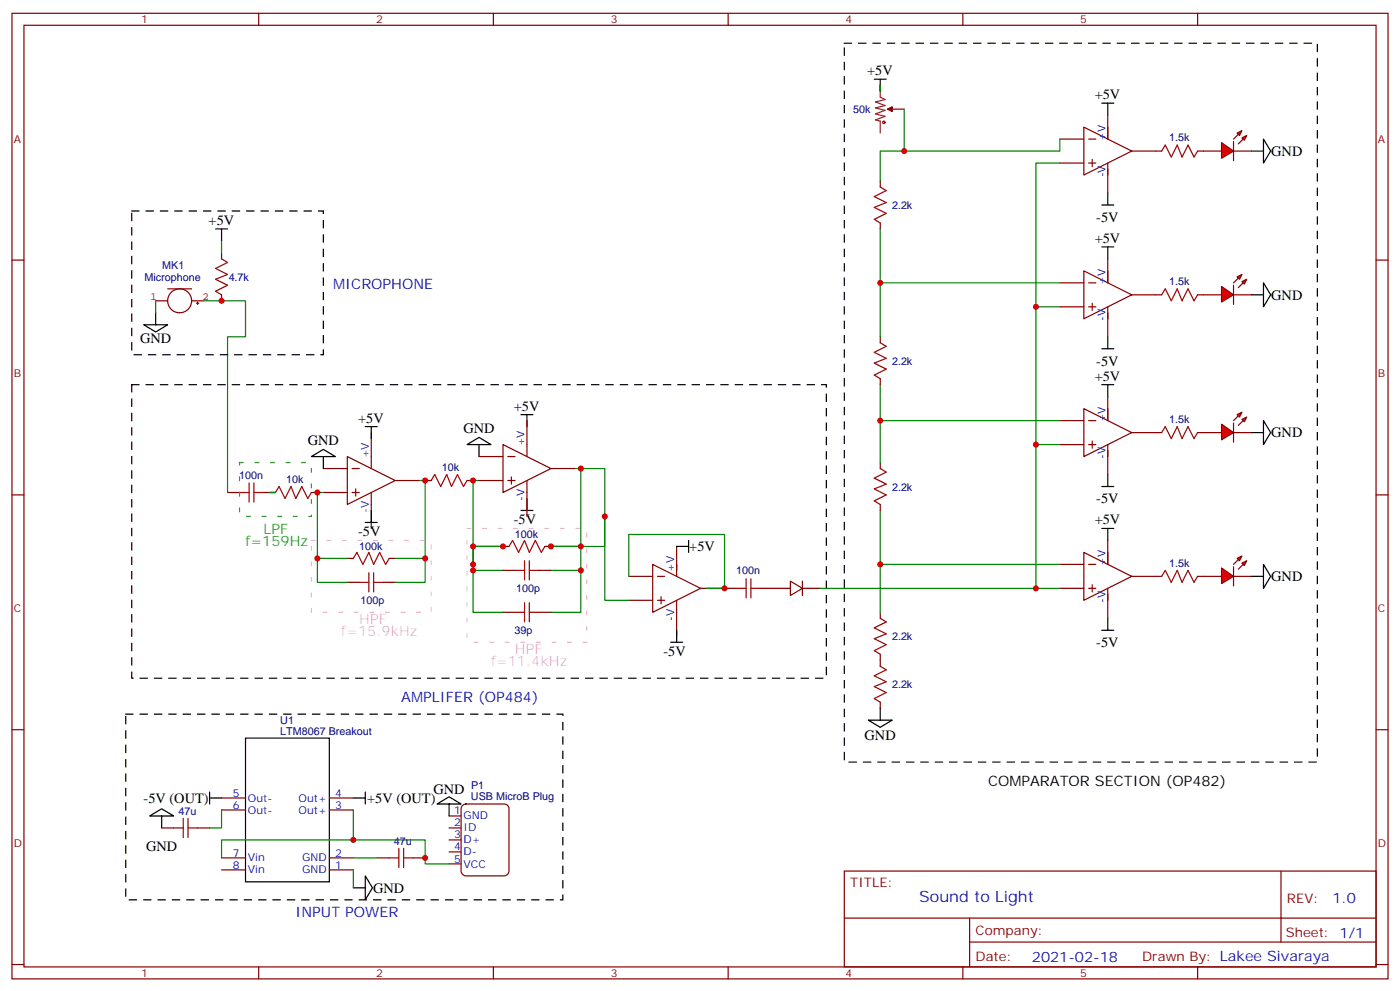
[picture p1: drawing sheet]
<svg xmlns="http://www.w3.org/2000/svg" width="412mm" height="292mm" viewBox="0 0 412 292" stroke-linecap="round" stroke-linejoin="round" font-family="sans-serif">
<g fill="none" stroke="#870000" stroke-width=".35">
<path d="M3.5 3.9h405.4v284.4h-405.4zM7.1 7.4h398.2v277.3h-398.2zM76.2 3.9v3.5M145.3 3.9v3.5M214.5 3.9v3.5M283.6 3.9v3.5M352.8 3.9v3.5M262.8 32.1h3.5M319.3 37.4l14.1 7.1-14.1 7zM326.3 33.9v7.1M259.3 53.3v1.8M312.2 41h7.1"/>
<path d="M312.2 48h7.1M320.7 41h2.1M320.7 48h2.1M321.7 47v2.1M326.3 48v8.8M333.4 44.5h8.8M352.8 44.5h1.7M3.5 76.6h3.6M65.3 74.5v1.7M259.3 65.7v1.7M319.3 79.8l14.1 7-14.1 7.1zM326.3 76.2v7.1"/>
<path d="M405.3 76.6h3.6M65.3 86.8v1.8M259.3 99.2v1.7M312.2 83.3h7.1M312.2 90.3h7.1M320.7 83.3h2.1M320.7 90.3h2.1M321.7 89.3v2.1M326.3 90.3v8.9M333.4 86.8h7M259.3 111.5v1.8M326.3 116.8v7.1"/>
<path d="M95.2 138h7.1M102.3 134.4l14.1 7.1-14.1 7.1zM103.7 138h2.1M109.4 127.4v10.6M141.1 134.4h7.1M148.2 130.9l14.1 7.1-14.1 7zM149.6 134.4h2.1M155.2 123.9v10.5M162.3 138h7M259.3 136.2v1.8M312.2 123.9h7.1M312.2 130.9h7.1"/>
<path d="M319.3 120.3l14.1 7.1-14.1 7zM320.7 123.9h2.1M320.7 130.9h2.1M321.7 129.9v2.1M326.3 130.9v8.8M333.4 127.4h7M3.5 145.7h3.6M67 145h3.6M77.6 145h3.5M91.7 145h1.8M95.2 145h7.1M103.7 145h2.1"/>
<path d="M104.8 144v2.1M109.4 145v10.6M116.4 141.5h7.1M125.2 141.5h1.8M137.6 141.5h1.7M141.1 141.5h7.1M149.6 141.5h2.1M150.6 140.4v2.2M155.2 141.5v10.6M259.3 148.6v1.7M326.3 159.1v7.1M405.3 145.7h3.6"/>
<path d="M102.3 164.4h1.8M102.3 171.5h3.5M112.9 171.5h3.5M114.7 164.4h1.7M148.2 168h3.5M148.2 160.9h1.7M158.7 168h3.6M160.5 160.9h1.8M185.2 176.8h7.1M185.2 169.7h7.1M192.3 166.2l14.1 7-14.1 7.1zM193.7 176.8h2.1"/>
<path d="M193.7 169.7h2.1M194.7 175.7v2.1M199.3 160.9v8.8M199.3 176.8v10.6M206.4 173.2h10.6M224 173.2h8.8M232.8 171.1l3.6 2.1-3.6 2.2zM236.4 173.2h5.3M236.4 171.1v4.3M312.2 173.2h7.1M312.2 166.2h7.1M319.3 162.7l14.1 7-14.1 7.1z"/>
<path d="M320.7 173.2h2.1M320.7 166.2h2.1M321.7 172.2v2.1M326.3 173.2v8.9M333.4 169.7h7M148.2 180.3h3.5M158.7 180.3h3.6M259.3 180.3v1.8M259.3 192.7v3.5M3.5 214.9h3.6M259.3 206.8v1.7M405.3 214.9h3.6"/>
<path d="M65.3 238.5h7M65.3 235h7M97 238.5h7.1M97 235h7.1M47.6 243.8h3.6M58.2 243.8h3.5M65.3 256.2h7M65.3 252.6h7M97 256.2h7.1M97 252.6h7.1M111.1 252.6h3.6M121.7 252.6h3.5"/>
<path d="M132.3 243.8h3.5M132.3 240.3h3.5M132.3 247.3h3.5M132.3 250.9h3.5M132.3 254.4h3.5M248.7 256.5h156.6v28.2h-156.6zM377.3 256.5v20.9M248.7 270.4h156.5M285.6 277.4h119.6M285.6 270.4v14.1M3.5 284h3.6M76.2 284.7v3.6"/>
<path d="M145.3 284.7v3.6M214.5 284.7v3.6M283.6 284.7v3.6M352.8 284.7v3.6M405.3 284h3.6"/>
</g>
<g fill="none" stroke="#000" stroke-width=".35">
<path d="M257.5 23.3h3.6M259.3 23.3v3.5M324.6 30.4h3.5M326.3 30.4v3.5M326.3 56.8v3.6M368.7 44.5h3.5M372.2 41l2.1 3.5-2.1 3.5zM63.5 67.4h3.5M65.3 67.4v3.5M324.6 60.4h3.5M324.6 72.7h3.5M326.3 72.7v3.5"/>
<path d="M42.3 95.6h7.1l-3.5 2.2zM45.9 92.1v3.5M326.3 99.2v3.5M324.6 102.7h3.5M324.6 113.3h3.5M326.3 113.3v3.5M91.7 134.4l3.5-2.1 3.6 2.1zM95.2 134.4v3.6M107.6 125.6h3.5M109.4 125.6v3.6M137.6 130.9l3.5-2.1 3.5 2.1zM141.1 130.9v3.5"/>
<path d="M153.5 122.1h3.5M155.2 122.1v3.5M326.3 139.7v3.6M107.6 153.8h3.5M109.4 150.3v3.5M153.5 150.3h3.5M155.2 146.8v3.5M202.8 159.1v3.6M324.6 143.3h3.5M324.6 155.6h3.5M326.3 155.6v3.5M199.3 160.9h3.5"/>
<path d="M197.6 189.1h3.5M199.3 185.6v3.5M324.6 185.6h3.5M326.3 182.1v3.5M72.3 217.3h24.7v42.4h-24.7zM255.8 212.1h7l-3.5 2.1zM259.3 208.5v3.6M61.7 235h3.6M61.7 233.2v3.5M104.1 235h3.5M107.6 233.2v3.5M128.8 236.7l3.5-2.1 3.5 2.1z"/>
<path d="M132.3 236.7v3.6M44.1 240.3l3.5-2.1 3.6 2.1zM47.6 240.3v3.5M107.6 257.9l2.1 3.5-2.1 3.6zM104.1 261.4h3.5"/>
</g>
<path d="M45.9 88.6h3.5M49.4 85.1h7M52.8 92.1a3.5 3.5 0 0 1-3-5.2 3.5 3.5 0 0 1 5.9-.4 3.5 3.5 0 0 1-2.1 5.5l-.7 .1M56.4 88.6h3.6M57.9 89.3h.7M58.2 88.9v.7" fill="none" stroke="#850000" stroke-width=".35"/>
<g fill="none" stroke="#a10000" stroke-width=".35">
<path d="M259.3 55.1l1.8 1-3.6 1.8 3.6 1.8-3.6 1.4 3.6 1.7-3.6 1.8 1.8 1.1M342.2 44.5l1.1-1.8 1.7 3.5 1.8-3.5 1.4 3.5 1.8-3.5 1.7 3.5 1.1-1.7M65.3 76.2l1.7 1.1-3.5 1.8 3.5 1.7-3.5 1.4 3.5 1.8-3.5 1.8 1.8 1M259.3 100.9l1.8 1.1-3.6 1.8 3.6 1.7-3.6 1.4 3.6 1.8-3.6 1.8 1.8 1M259.3 138l1.8 1-3.6 1.8 3.6 1.8-3.6 1.4 3.6 1.7-3.6 1.8 1.8 1.1M70.6 145h2.8M73.4 142.2v5.6M74.8 145h2.8M74.8 142.2v5.6M81.1 145l1.1-1.7 1.8 3.5 1.7-3.5 1.4 3.5 1.8-3.5 1.8 3.5 1-1.8M127 141.5l1.1-1.8 1.7 3.6 1.8-3.6 1.4 3.6 1.8-3.6 1.7 3.6 1.1-1.8M104.1 164.4l1-1.7 1.8 3.5 1.8-3.5 1.4 3.5 1.7-3.5 1.8 3.5 1.1-1.8"/>
<path d="M105.8 171.5h2.9M108.7 168.7v5.6M110.1 171.5h2.8M110.1 168.7v5.6M149.9 160.9l1.1-1.8 1.8 3.6 1.7-3.6 1.4 3.6 1.8-3.6 1.8 3.6 1-1.8M151.7 168h2.8M154.5 165.1v5.7M154.5 177.5v5.6M155.9 168h2.8M155.9 165.1v5.7M155.9 177.5v5.6M217 173.2h2.8"/>
<path d="M219.8 170.4v5.7M221.2 173.2h2.8M221.2 170.4v5.7M151.7 180.3h2.8M155.9 180.3h2.8M259.3 182.1l1.8 1-3.6 1.8 3.6 1.8-3.6 1.4 3.6 1.7-3.6 1.8 1.8 1.1M259.3 196.2l1.8 1-3.6 1.8 3.6 1.8-3.6 1.4 3.6 1.7-3.6 1.8 1.8 1.1M51.2 243.8h2.8M54 241v5.6M55.4 241v5.6M55.4 243.8h2.8M114.7 252.6h2.8"/>
<path d="M117.5 249.8v5.6M118.9 252.6h2.8M118.9 249.8v5.6"/>
<circle cx="260.4" cy="36" r=".35"/>
</g>
<g fill="none" stroke="#008700" stroke-width=".35">
<path d="M312.2 48h-7v125.2h7M312.2 41v3.5h-52.9v8.8M65.3 70.9v3.6M259.3 67.4v15.9h52.9M45.9 88.6v3.5M60 88.6h12.3v10.6h-5.3v45.8M259.3 83.3v15.9M305.2 90.3h7M259.3 113.3v10.6h52.9M169.3 138h1.8v30h-8.8M259.3 123.9v12.3M305.2 130.9h7"/>
<path d="M79.4 145h1.7M95.2 145h-1.7v19.4h8.8M123.5 141.5h1.7v30h-8.8M125.2 141.5h1.8M141.1 141.5h-1.8v19.4h8.9M259.3 150.3v15.9h52.9M93.5 164.4v7.1h8.8M116.4 164.4h8.8M139.3 160.9v7.1h8.9M139.3 168v12.3h8.9M162.3 160.9h8.8M171.1 168v12.3h-8.8"/>
<path d="M259.3 166.2v14.1M65.3 238.5v5.3h-3.6M65.3 252.6v-5.3h59.9v7.1h7.1M104.1 256.2v5.2M104.1 252.6h7"/>
</g>
<path d="M136.1 237.3l1.1-.6h11.3a1.41 1.41 0 0 1 1.4 1.5v18.3a1.51 1.51 0 0 1-1.4 1.4h-11.3a1.51 1.51 0 0 1-1.4-1.4v-18.3z" fill="none" stroke="#800000" stroke-width=".35"/>
<path d="M38.8 62.1h56.4v42.4h-56.4zM38.8 113.3h204.6v86.4h-204.6zM37 210.3h128.8v54.7h-128.8z" fill="none" stroke="#000" stroke-width=".35" stroke-dasharray="2.1 2.1"/>
<path d="M70.6 136.2h21.1v15.9h-21.1z" fill="none" stroke="#690" stroke-width=".35" stroke-dasharray="1.1 3.5"/>
<path d="M91.7 159.1h35.3v21.2h-35.3zM137.6 155.6h35.3v33.5h-35.3z" fill="none" stroke="#f9f" stroke-width=".35" stroke-dasharray="1.1 3.5"/>
<path d="M259.3 25.1v3.5l1.4 .7-2.8 .7 2.8 1.1-2.8 .7 2.8 .7-2.8 1 2.8 .8-2.8 1 1.4 .4v3.5M261.4 32.1h1.4" fill="none" stroke="#8c2424" stroke-width=".35"/>
<path d="M261.4 32.1l1.4-.7v1.4z" fill="#870000" stroke="#870000" stroke-width=".35"/>
<g fill="#f00" stroke="#870000" stroke-width=".35">
<path d="M359.8 42l3.6 2.5-3.6 2.1z"/>
<path d="M363.4 41.7v5.6z"/>
</g>
<g fill="#870000" stroke="#870000" stroke-width=".35">
<path d="M364.8 39.5l-1.4 1.5z"/>
<path d="M364.8 42.4l1.4-1.4z"/>
</g>
<g fill="#f00" stroke="#870000" stroke-width=".35">
<path d="M364.4 39.2l1.4-.7-.7 1.4z"/>
<path d="M365.8 40.6l1.4-.7-.7 1.4z"/>
</g>
<path d="M354.5 44.5h5.3M363.4 44.5h5.3" fill="none" stroke="#870000" stroke-width=".35"/>
<g fill="#f00" stroke="#870000" stroke-width=".35">
<path d="M359.8 84.3l3.6 2.5-3.6 2.1z"/>
<path d="M363.4 84v5.6z"/>
</g>
<g fill="#870000" stroke="#870000" stroke-width=".35">
<path d="M363.4 83.3l1.4-1.4z"/>
<path d="M364.8 84.7l1.4-1.4z"/>
</g>
<g fill="#f00" stroke="#870000" stroke-width=".35">
<path d="M364.4 81.5l1.4-.7-.7 1.4z"/>
<path d="M365.8 82.9l1.4-.7-.7 1.4z"/>
</g>
<path d="M340.4 86.8h1.8M352.8 86.8h7M363.4 86.8h5.3" fill="none" stroke="#870000" stroke-width=".35"/>
<path d="M342.2 86.8l1.1-1.7 1.7 3.5 1.8-3.5 1.4 3.5 1.8-3.5 1.7 3.5 1.1-1.8" fill="none" stroke="#a10000" stroke-width=".35"/>
<path d="M368.7 86.8h3.5M372.2 83.3l2.1 3.5-2.1 3.5z" fill="none" stroke="#000" stroke-width=".35"/>
<g fill="#f00" stroke="#870000" stroke-width=".35">
<path d="M359.8 124.9l3.6 2.5-3.6 2.1z"/>
<path d="M363.4 124.6v5.6z"/>
</g>
<g fill="#870000" stroke="#870000" stroke-width=".35">
<path d="M363.4 123.9l1.4-1.5z"/>
<path d="M364.8 125.3l1.4-1.4z"/>
</g>
<g fill="#f00" stroke="#870000" stroke-width=".35">
<path d="M364.4 122.1l1.4-.7-.7 1.4z"/>
<path d="M365.8 123.5l1.4-.7-.7 1.4z"/>
</g>
<path d="M340.4 127.4h1.8M352.8 127.4h7M363.4 127.4h5.3" fill="none" stroke="#870000" stroke-width=".35"/>
<path d="M342.2 127.4l1.1-1.8 1.7 3.6 1.8-3.6 1.4 3.6 1.8-3.6 1.7 3.6 1.1-1.8" fill="none" stroke="#a10000" stroke-width=".35"/>
<path d="M368.7 127.4h3.5M372.2 123.9l2.1 3.5-2.1 3.5z" fill="none" stroke="#000" stroke-width=".35"/>
<g fill="#f00" stroke="#870000" stroke-width=".35">
<path d="M359.8 167.3l3.6 2.4-3.6 2.1z"/>
<path d="M363.4 166.9v5.6z"/>
</g>
<g fill="#870000" stroke="#870000" stroke-width=".35">
<path d="M363.4 166.2l1.4-1.4z"/>
<path d="M364.8 167.6l1.4-1.4z"/>
</g>
<g fill="#f00" stroke="#870000" stroke-width=".35">
<path d="M364.4 164.4l1.4-.7-.7 1.4z"/>
<path d="M365.8 165.8l1.4-.7-.7 1.4z"/>
</g>
<path d="M340.4 169.7h1.8M352.8 169.7h7M363.4 169.7h5.3" fill="none" stroke="#870000" stroke-width=".35"/>
<path d="M342.2 169.7l1.1-1.7 1.7 3.5 1.8-3.5 1.4 3.5 1.8-3.5 1.7 3.5 1.1-1.8" fill="none" stroke="#a10000" stroke-width=".35"/>
<path d="M368.7 169.7h3.5M372.2 166.2l2.1 3.5-2.1 3.5z" fill="none" stroke="#000" stroke-width=".35"/>
<path d="M259.3 25.1v1.7M266.3 32.1v12.4M171.1 138h7.1v38.8h7M178.2 152.1v8.8h-15.9M148.2 160.9h-8.9v5.3M185.2 169.7v-12.3h28.2v15.8h-5.3M241.7 173.2h63.5M104.1 238.5v8.8" fill="none" stroke="#008700" stroke-width=".35"/>
<path d="M248.7 12.7h139.4v211.7h-139.4z" fill="none" stroke="#000" stroke-width=".35" stroke-dasharray="2.1 2.1"/>
<g fill="#c00">
<circle cx="125.2" cy="252.6" r=".88"/>
<circle cx="65.3" cy="88.6" r=".88"/>
<circle cx="93.5" cy="164.4" r=".88"/>
<circle cx="125.2" cy="164.4" r=".88"/>
<circle cx="93.5" cy="145" r=".88"/>
<circle cx="139.3" cy="141.5" r=".88"/>
<circle cx="171.1" cy="160.9" r=".88"/>
<circle cx="139.3" cy="160.9" r=".88"/>
<circle cx="171.1" cy="168" r=".88"/>
<circle cx="139.3" cy="168" r=".88"/>
<circle cx="125.2" cy="141.5" r=".88"/>
<circle cx="305.2" cy="173.2" r=".88"/>
<circle cx="305.2" cy="130.9" r=".88"/>
<circle cx="305.2" cy="90.3" r=".88"/>
<circle cx="259.3" cy="166.2" r=".88"/>
<circle cx="259.3" cy="123.9" r=".88"/>
<circle cx="259.3" cy="83.3" r=".88"/>
<circle cx="213.4" cy="173.2" r=".88"/>
<circle cx="171.1" cy="138" r=".88"/>
<circle cx="178.2" cy="152.1" r=".88"/>
<circle cx="148.2" cy="160.9" r=".88"/>
<circle cx="139.3" cy="166.2" r=".88"/>
<circle cx="162.3" cy="160.9" r=".88"/>
<circle cx="104.1" cy="247.3" r=".88"/>
<circle cx="266.3" cy="44.5" r=".88"/>
</g>
<text font-size="4.6" fill="#00f" x="270.8" y="265.5">Sound to Light</text>
<g font-size="4.2">
<text x="255.4" y="22.1">+5V</text>
<text x="322.5" y="29.2">+5V</text>
<text x="374.5" y="45.9">GND</text>
<text x="322.9" y="65.3">-5V</text>
<text x="61.5" y="66.4">+5V</text>
<text x="322.5" y="71.5">+5V</text>
<text x="374.5" y="88.2">GND</text>
<text x="41.3" y="100.9">GND</text>
<text x="322.9" y="107.6">-5V</text>
<text x="322.5" y="112.1">+5V</text>
<text x="105.5" y="124.4">+5V</text>
<text x="151.4" y="120.9">+5V</text>
<text x="90.7" y="131.1">GND</text>
<text x="136.5" y="127.6">GND</text>
<text x="374.5" y="128.8">GND</text>
<text x="322.9" y="148.2">-5V</text>
<text x="151.4" y="154.3">-5V</text>
<text x="322.5" y="154.4">+5V</text>
<text x="105.5" y="157.9">-5V</text>
<text x="203" y="162.4">+5V</text>
<text x="374.5" y="171.1">GND</text>
<text x="322.9" y="190.5">-5V</text>
<text x="195.5" y="193.1">-5V</text>
<text x="254.7" y="218">GND</text>
<text x="127.7" y="233.7">GND</text>
<text x="291" y="231.5">COMPARATOR SECTION (OP482)</text>
<text x="42.3" y="236.5">-5V (OUT)</text>
<text x="108.2" y="236.5">+5V (OUT)</text>
<text x="43" y="250.5">GND</text>
<text x="109.9" y="262.9">GND</text>
</g>
<g font-size="4.2" fill="#00f">
<text x="98.1" y="85">MICROPHONE</text>
<text x="118.2" y="206.8">AMPLIFER (OP484)</text>
<text x="392.5" y="265.8">1.0</text>
<text x="87" y="270.1">INPUT POWER</text>
<text x="304" y="283.1">2021-02-18</text>
</g>
<g font-size="4.2" fill="#690">
<text x="72.3" y="160.9">f=159Hz</text>
<text x="77.6" y="157.4">LPF</text>
</g>
<g font-size="4.2" fill="#f9f">
<text x="105.8" y="183.8">HPF</text>
<text x="100.5" y="187.4">f=15.9kHz</text>
<text x="144.6" y="196.2">f=11.4kHz</text>
<text x="151.7" y="192.7">HPF</text>
</g>
<g font-size="3.9" fill="#800">
<text x="250.5" y="261.1">TITLE:</text>
<text x="379.1" y="265.8">REV:</text>
<text x="287.4" y="275.3">Company:</text>
<text x="378.7" y="275.9">Sheet: 1/1</text>
<text x="287.4" y="283">Date:</text>
<text x="336.4" y="283.1">Drawn By: Lakee Sivaraya</text>
</g>
<g font-size="3.2" fill="#800">
<text x="41.6" y="6.9">1</text>
<text x="110.8" y="6.9">2</text>
<text x="179.9" y="6.9">3</text>
<text x="249.1" y="6.9">4</text>
<text x="318.2" y="6.9">5</text>
<text x="4.1" y="42">A</text>
<text x="405.9" y="42">A</text>
<text x="4.1" y="111.2">B</text>
<text x="405.9" y="111.2">B</text>
<text x="4.1" y="180.3">C</text>
<text x="405.9" y="180.3">C</text>
<text x="4.1" y="249.4">D</text>
<text x="405.9" y="249.4">D</text>
<text x="41.6" y="287.7">1</text>
<text x="110.8" y="287.7">2</text>
<text x="179.9" y="287.7">3</text>
<text x="249.1" y="287.7">4</text>
<text x="318.2" y="287.7">5</text>
</g>
<g font-size="3.2" fill="#000080">
<text x="251.3" y="33.3">50k</text>
<text x="344.4" y="41.7">1.5k</text>
<text x="262.8" y="61.6">2.2k</text>
<text x="42.6" y="82.7">Microphone</text>
<text x="47.8" y="79.2">MK1</text>
<text x="67.4" y="82.7">4.7k</text>
<text x="344.4" y="84">1.5k</text>
<text x="262.8" y="107.4">2.2k</text>
<text x="344.4" y="124.6">1.5k</text>
<text x="70.4" y="140.9">100n</text>
<text x="84.3" y="142.2">10k</text>
<text x="130.1" y="138.7">10k</text>
<text x="262.8" y="144.5">2.2k</text>
<text x="151.6" y="158.5">100k</text>
<text x="105.8" y="162">100k</text>
<text x="344.4" y="166.9">1.5k</text>
<text x="216.8" y="169.1">100n</text>
<text x="106.2" y="178">100p</text>
<text x="152" y="174.5">100p</text>
<text x="151.6" y="186.7">39p</text>
<text x="262.8" y="188.6">2.2k</text>
<text x="262.8" y="202.7">2.2k</text>
<text x="82.6" y="213.1">U1</text>
<text x="82.6" y="216.3">LTM8067 Breakout</text>
<text x="138.7" y="232.5">P1</text>
<text x="52.5" y="239.9">47u</text>
<text x="138.7" y="235.7">USB MicroB Plug</text>
<text x="116" y="248.7">47u</text>
</g>
<g font-size="3.2" fill="#00f">
<text x="325.6" y="41.5" transform="rotate(-90 325.6 41.5)">+V</text>
<text x="325.6" y="52.2" transform="rotate(-90 325.6 52.2)">-V</text>
<text x="325.6" y="83.8" transform="rotate(-90 325.6 83.8)">+V</text>
<text x="325.6" y="94.6" transform="rotate(-90 325.6 94.6)">-V</text>
<text x="325.6" y="124.4" transform="rotate(-90 325.6 124.4)">+V</text>
<text x="154.5" y="131.4" transform="rotate(-90 154.5 131.4)">+V</text>
<text x="108.7" y="135" transform="rotate(-90 108.7 135)">+V</text>
<text x="325.6" y="135.1" transform="rotate(-90 325.6 135.1)">-V</text>
<text x="154.5" y="147.5" transform="rotate(-90 154.5 147.5)">-V</text>
<text x="108.7" y="151" transform="rotate(-90 108.7 151)">-V</text>
<text x="325.6" y="166.7" transform="rotate(-90 325.6 166.7)">+V</text>
<text x="198.6" y="168.5" transform="rotate(-90 198.6 168.5)">+V</text>
<text x="325.6" y="177.5" transform="rotate(-90 325.6 177.5)">-V</text>
<text x="198.6" y="182.8" transform="rotate(-90 198.6 182.8)">-V</text>
<text x="68.5" y="234.6">5</text>
<text x="68.5" y="238.2">6</text>
<text x="73" y="236">Out-</text>
<text x="73" y="239.6">Out-</text>
<text x="88" y="239.6">Out+</text>
<text x="88" y="236">Out+</text>
<text x="98.8" y="238.2">3</text>
<text x="98.8" y="234.6">4</text>
<text x="133.8" y="239.8">1</text>
<text x="133.8" y="243.3">2</text>
<text x="136.5" y="241.2">GND</text>
<text x="136.5" y="244.8">ID</text>
<text x="133.8" y="250.4">4</text>
<text x="133.8" y="246.8">3</text>
<text x="136.5" y="251.8">D-</text>
<text x="136.5" y="248.2">D+</text>
<text x="68.5" y="252.3">7</text>
<text x="68.5" y="255.8">8</text>
<text x="73" y="253.7">Vin</text>
<text x="73" y="257.2">Vin</text>
<text x="89" y="257.2">GND</text>
<text x="89" y="253.7">GND</text>
<text x="98.8" y="255.8">1</text>
<text x="98.8" y="252.3">2</text>
<text x="133.8" y="254.1">5</text>
<text x="136.5" y="255.5">VCC</text>
</g>
<g font-size="3.2" fill="#840000">
<text x="44.3" y="88.2">1</text>
<text x="59.6" y="88.2">2</text>
</g>
</svg>
